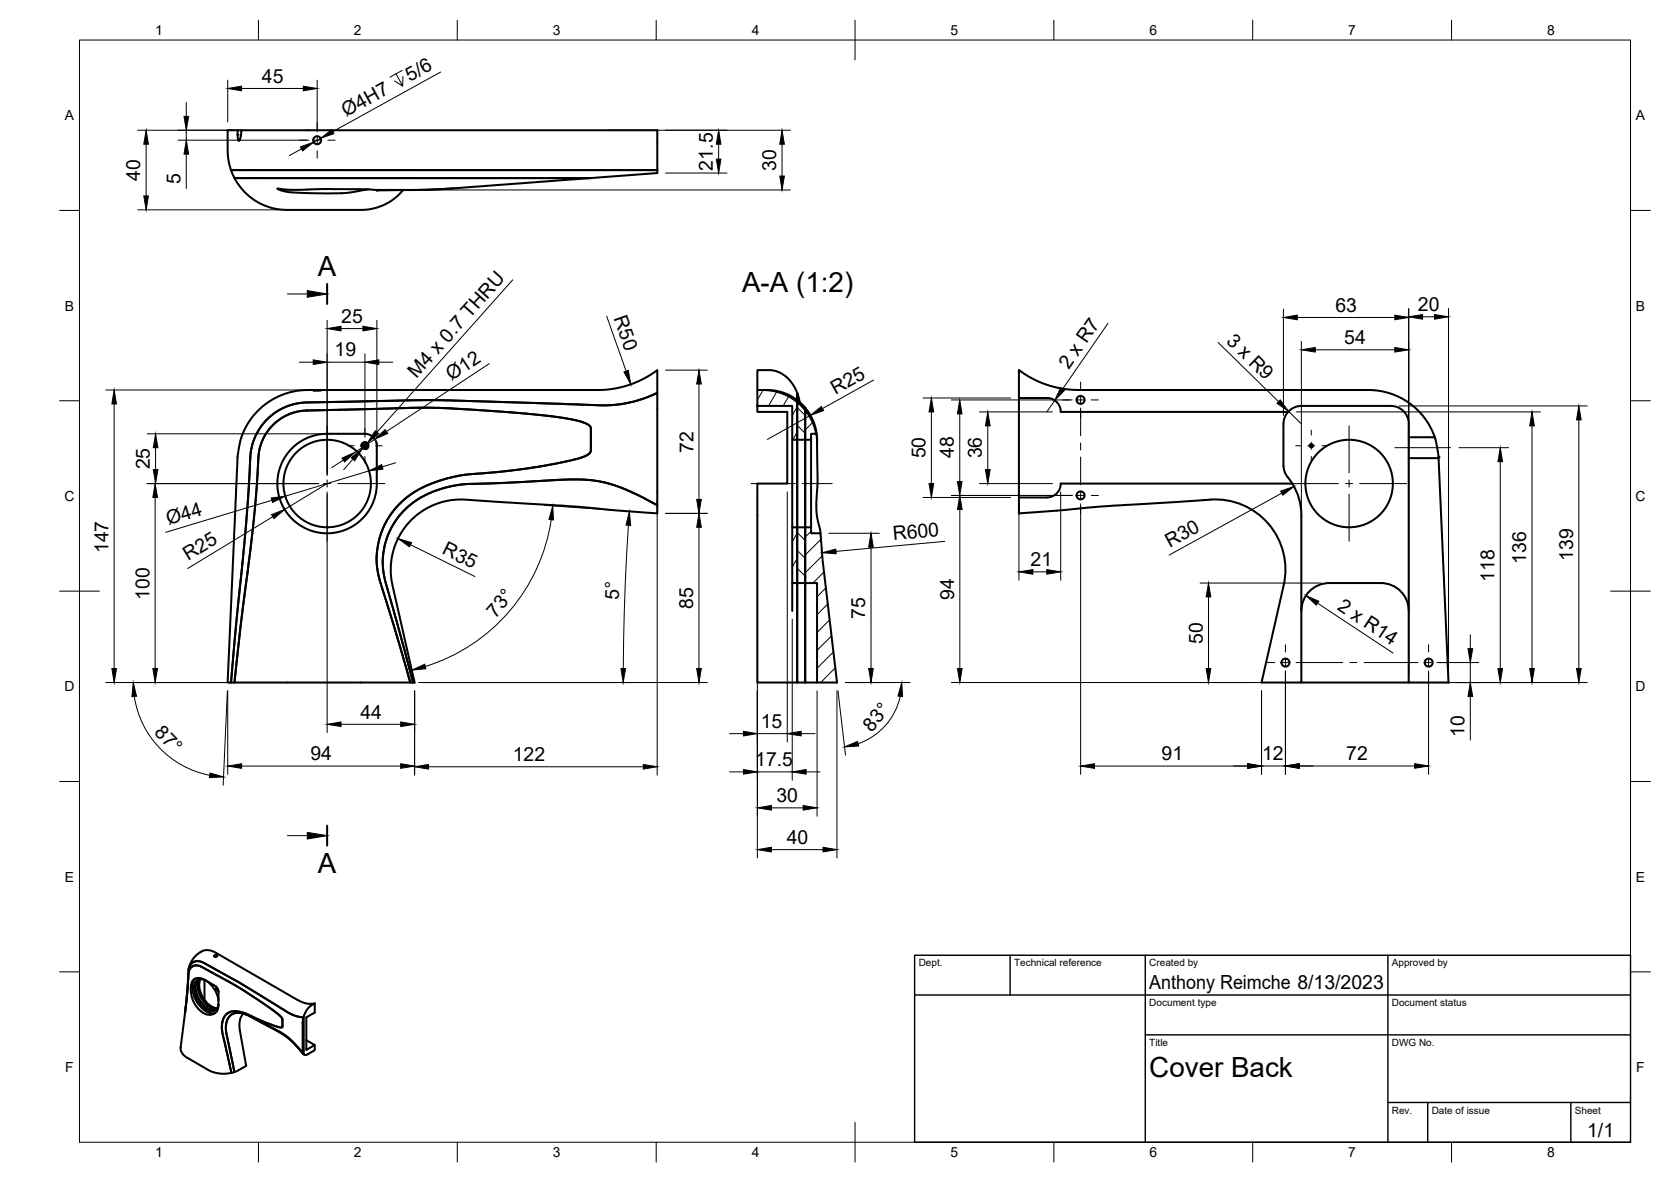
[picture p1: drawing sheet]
<svg xmlns="http://www.w3.org/2000/svg" width="420mm" height="297mm" viewBox="0 0 420 297" stroke-linecap="round" stroke-linejoin="round" font-family="sans-serif">
<!-- layer: Visible -->
<g fill="none" stroke="#000" stroke-width=".51">
<path d="M59.7 32.7h-2.5v5a15 15 0 0 0 .9 5M59.7 32.7h1l-.2 1.6-.4 1.1-.2-.2-.1-.6zM60.7 32.7h104.6v9.9a.67 .67 0 0 1-1 .1h-106.2M58.1 42.7l.5 1.3a1.03 1.03 0 0 0 1.5 .8h17.1M58.1 42.7h107.2v.8l-16.7 1.3h-63M77.2 44.8h8.4M77.2 44.8h-18.3l2.1 2.9 1.8 1.7 1.2 .9 1.6 .9 2.3 .9 3.5 .6 19.7 .1 1.7-.2 2.8-.7 2.2-1.1 2.1-1.5 1.4-1.5M85.6 44.8h63l-38.7 2.8-15.3 .1M92.6 47.6l-5.2 .9-6.1 .1-8.2-.3-2.1-.4-1.3-.5 3.7 .3 9.7-.2 11.5 .2M94.6 47.7l.1 .1M94.7 47.7h.1M94.7 47.7v.2"/>
<path d="M114.1 47.3l-7 .4-12.4 .2M78.7 98.1h2.1zM190.4 98h1.8a13.6 13.6 0 0 1 8.2 3v9.5h-1.2v-8.5h-8.8zM190.4 98v-5h3.6l2 .6 1.9 1.3 1 1.1 1 1.4a6.3 6.3 0 0 1 .5 3.5v.1M191.9 98l2.3 .1 2.5 .5 2.5 1.1 2.1 1.5a2.24 2.24 0 0 1 1.2 1.8M64.7 103.3a17.7 17.7 0 0 1 12.7-5.3h74.6l3.6-.6 3.4-1 3.2-1.4 3.1-2v5a.78 .78 0 0 1-.8 1.1l-3.8 1.4a37 37 0 0 1-14.2 1.2l-37.8-1.2-31 .6a14.7 14.7 0 0 0-14.9 15.6l-.9 14.9-3.8 39.9h-.9l2.5-56.7 1-5a17.8 17.8 0 0 1 4-6.5zM77.2 103.2a12.5 12.5 0 0 0-12.2 11.9l-1.2 15.6-3.3 27-1.6 13.8h44.3l-8-26.8a20.1 20.1 0 0 1 13.9-23.4l3.5-1.1 3.6-.8 13.6-1.3 10.6-1.7 4.4-1 2.3-.7 1.2-.8 .3-.8M77.2 103.2a12.5 12.5 0 0 0-12.2 11.9l-1.2 15.6-3.3 27-1.6 13.8h-.8M85.6 103l-8.4 .2M85.6 103l22.5-.5 18.3 1 10.8 .9 6.1 .9 3.9 1 1 .7 .4 .7M94.7 111.4l-.5-1.2-.9-.7a5.1 5.1 0 0 0-3.4-.5h-4.4a16.7 16.7 0 0 0-8.6 1.2l-2 1.2-1.5 1.3-1.2 1.3-1.3 2.2-.6 1.6-.5 2-.1 2.3 .3 1.8 .7 2.4 .9 1.8 1 1.4 1.6 1.6 1.6 1.1 1.7 .9 1.9 .6 2.3 .3 3.1-.2 1.8-.5 1.8-.9 1.2-.8 1.7-1.5 1.9-2.6 1-2.3 .5-2.2v-11.6M148.6 113.1l-.3 .8-1.2 .8-4.8 1.3-5.5 1.1-7 1-14.6 1.5-4.2 1.1-3.7 1.3-2.1 1-2 1.3-2.3 1.9-1.4 1.5-1.3 1.6-1.3 2.3-1.6 4.1a18.6 18.6 0 0 0 .5 11.1l3.8 12.3 3.6 12.4h.6"/>
<path d="M148.6 107.7v5.4M190.4 102v1.5h7.6v18h-7.6v50h10v-25M199.2 110.5v22M200.4 101l2.1 2v7.5h-2.1zM200.4 101h.1M200.4 110.5v36h-1.2v-14h1.2zM200.4 101v-2.3l.7 2.4M202.5 103l1.5 2.5 .7 1.7 .5 1.8h-1.3v1.5h-1.4zM202.5 103v-.5a12.9 12.9 0 0 1 2.9 8.6M202.5 110.5v22M203.9 110.5v22M205.2 109h.1"/>
<path d="M205.2 109l.2 1.4 .2 9.3-.3 8 .2 2.4 .8 3.9M256.2 100h7a3.5 3.5 0 0 1 3.5 3.5h57.1M322.7 106.5v10.5M322.7 117l.3 1.5 .8 1.4M323.8 119.9l1.1 1.6M323.9 103.5l-.9 1.4-.3 1.6M327.2 102h22.5M327.2 102l-1.8 .4-1.5 1.1M349.7 102a4.5 4.5 0 0 1 4.5 4.5M354.2 106.5v65h10l-2.7-58-.7-3.6h-6.6M354.2 115.1h7.5M360.8 109.9a17.6 17.6 0 0 0-16.7-11.9h-72.9a25 25 0 0 1-15-5v36l21-1.7 27.1-1.7"/>
<path d="M101.4 128.4l2.5-2.1 3.2-2 3.1-1.2 3.6-1 3.7-.5 8.3-.2 17.3-.9 5.5 .2 4.5 .8 5.4 2 6.8 3.4v2.1l-21-1.7-28.9-1.8-2.8 .3-2.4 .7-2.7 1.1-2.2 1.4-3 2.9-2 2.9-1.5 3.8-.5 3.9v2.3l.4 2.3 5.5 24.4h-.4l-7.3-27a18.5 18.5 0 0 1 4.9-16.1zM200.4 132.5h2.1v14h-2.1zM202.5 132.5h1.4v1.5h2.4l.5 6.9 3.7 30.6h-5.1v-25h-2.9zM304.3 125.5a17.6 17.6 0 0 1 18.5 21.6M324.9 121.5a15 15 0 0 1 2.3 8v42h-10l5.6-24.4M324.9 121.5h-58.2a3.5 3.5 0 0 1-3.5 3.5h-7M199.2 146.5v7M200.4 146.5v25h2.1v-25v25h2.9M354.2 153.5a7 7 0 0 0-7-7h-13a7 7 0 0 0-7 7M58.1 171.5l3.8-39.9 1-15.7a14.6 14.6 0 0 1 15.4-14.8l30.4-.6 40.2 1.3a31.1 31.1 0 0 0 16.4-3.1v28.2l-5.5-2.8-3.9-1.6-3.3-1.1-4-.7-6.8-.2-26.6 1.4-3.6 .7-3.8 1.4-2.1 1.1-2.9 2-2.4 2.6-1.6 2.2-1.4 2.9-.7 2.4a18.2 18.2 0 0 0 .3 9.5l6.8 24.8M327.2 171.5h27M54.3 239.4l20.6 11.9"/>
<path d="M54.3 239.4a4.1 4.1 0 0 0-5.3 1l-1 1.5-.6 1.8M46.5 254.6l-1.1 8.7 .1 .8 .3 .6 1 1 6 3.4 1.9 .6 2.2 .1 1.3-.2-2.2-9.8-.2-1.4 .1-1.2a3.3 3.3 0 0 1 4.6-2.9l8.2 3.4 1.9 .5h.4v-.2M47.4 243.7l.4-1.2 .8-.7 .8-.3 1.4 .3 9.3 5.1 12.6 7.7 1.5 .7 1.6 .3a.31 .31 0 0 1 .4 0 .31 .31 0 0 1 0 .4l-.1 8.1 .2 .8v-9.2l1.1-2.3 1.7-1.3v2.4l-2.1 1.2v8.1l2.1-1.2-1.9-1.1M47.4 243.7l-.9 10.9M47.4 243.7l.4-1.2 .8-.7 .8-.3 1.4 .3 9.3 5.1 12.6 7.7 1.9 .8 1.7 .3v9.2l-2.3-2.7-2.5-2.2-8.4-4.5M49.1 245.9a3.7 3.7 0 0 0-.5 3.9 6.9 6.9 0 0 0 4.4 4.8l1.1-.1M49.9 246.2a4.2 4.2 0 0 0 .2 4.9 4.2 4.2 0 0 0 4.2 2.7M50.2 246.1a5.2 5.2 0 0 0 1.4 6.1 3.8 3.8 0 0 0 2.9 1.3M50.4 246.1a5.9 5.9 0 0 0 2.6 6.7l1.6 .5M50.8 243l2.4 1.4M50.8 243l-1-.4h-.9l-.9 .5-.4 .7-1.1 10.8M51.4 246.3v5"/>
<path d="M53.2 244.4l6 3.2 5.7 3.7 4.7 3.3 1 .8 .4 .8M53.9 240.1l.4-.1 .4 .2-.6 .3-.3-.2zM54.9 249l-.1-.5a9 9 0 0 0-3.5-2.4l-1.2-.3a2.22 2.22 0 0 0-2.1 2.8l.4 2.5 1 1.9 1.6 1.5 1.6 .5 1.4-.3 .8-1.1 .1-4.5M54.9 249v.1M54.9 251.4a6.6 6.6 0 0 0-3.9-5.3 1.83 1.83 0 0 0-2.3 2.2 6.4 6.4 0 0 0 4.3 5.8 1.71 1.71 0 0 0 1.9-1.7M60.3 258.9l1.6 9-3 1.5M60.9 254.7l2.1 .7M61.2 254.7l-.8 1.5-.2 1.3 .1 1.4M63 255.4l-1.9-.7-1.2-.2a3.3 3.3 0 0 0-3.1 3.9l.2 1.6 1.9 9.4M63 255.4l.1 .1M63.1 255.5l8.4 4.5 1.8 1.5 3.3 3.6 .6-.1 1.9-1.1v-1.3M63.1 255.5l8.8 5 2.1 1.8 2.3 2.6"/>
<path d="M71 258v.2h-.4l-1.3-.3-3.6-1.4-4-1.8-2.2-.6a3.3 3.3 0 0 0-3.7 3.8l.2 1.9 2.2 9.8 .7-.2M71 256.2v1.8M74.9 251.3l1.9 .8 1.2 .2 1.1-.2M77 261.4l.2 .1"/>
<circle cx="79.7" cy="35.2" r="1"/>
<circle cx="91.7" cy="112" r=".41"/>
<circle cx="91.7" cy="112" r=".84"/>
<circle cx="271.7" cy="100.5" r="1.01"/>
<circle cx="329.7" cy="112" r=".41"/>
<circle cx="82.3" cy="121.5" r="11"/>
<circle cx="271.7" cy="124.5" r="1.01"/>
<circle cx="339.2" cy="121.5" r="11"/>
<circle cx="323.2" cy="166.5" r="1.01"/>
<circle cx="359.2" cy="166.5" r="1.01"/>
<circle cx="54.5" cy="248.6" r=".25"/>
</g>
<!-- layer: Visible Narrow -->
<path d="M90.7 112.2a1.03 1.03 0 0 1 .9-1.2 1.03 1.03 0 0 1 1.2 .8 1.03 1.03 0 0 1-.9 1.2" fill="none" stroke="#000" stroke-width=".25"/>
<!-- layer: Visible -->
<g fill="#000">
<circle cx="59.7" cy="33.9" r=".25"/>
<circle cx="361.7" cy="114.9" r=".25"/>
</g>
<!-- layer: BORDER -->
<g fill="none" stroke="#000" stroke-width=".25">
<path d="M20 10.1h390v276.9h-390zM65 5.1v5M115 5.1v5M165 5.1v5M215 5.1v10M265 5.1v5M315 5.1v5M365 5.1v5M15 52.9h5M410 52.9h5M15 100.7h5M410 100.7h5"/>
<path d="M15 148.6h10M405 148.6h10M15 196.4h5M410 196.4h5M15 244.2h5M410 244.2h5M65 287v5M115 287v5M165 287v5M215 282.1v9.9M265 287v5M315 287v5"/>
<path d="M365 287v5"/>
</g>
<!-- layer: TITLEBLOCK -->
<path d="M230 240.1h180v46.9h-180zM230 250h180M254 240.1v9.9M288 240.1v46.9M349 240.1v46.9M288 260.1h122M349 277.1h61M359 277.1v9.9M395 277.1v9.9" fill="none" stroke="#000" stroke-width=".36"/>
<!-- layer: Smart Centers -->
<g fill="none" stroke="#000" stroke-width=".25">
<path d="M75.2 35.2h1.9M78.9 35.2h1.7M79.8 30.7v1.9M79.8 34.3v1.8M79.8 37.9v1.8M82.4 35.2h1.9M271.7 96v1.8M271.7 99.6v1.8M82.3 107v11.8M87.4 112h1.7M90.9 112h1.7M91.8 107.7v1.6"/>
<path d="M91.8 111.1v1.8M91.8 114.7v1.6M94.4 112h1.7M267.2 100.5h1.8M270.8 100.5h1.8M271.7 102.6v6.9M271.7 111.3v1.8M271.7 114.9v6.9M274.4 100.5h1.8M325.8 112h1.2M328.8 112h1.8M329.7 108.1v1.2"/>
<path d="M329.7 111.1v1.8M329.7 114.7v1.2M332.4 112h1.2M339.2 107v11.8M350.7 112.5h14M67.8 121.5h11.8M81.4 121.5h1.7M82.3 120.6v1.8M82.3 124.2v11.8M84.9 121.5h11.9M188.8 121.5h7.6M198.2 121.5h1.7"/>
<path d="M201.7 121.5h7.6M267.2 124.5h1.8M270.8 124.5h1.8M271.7 123.6v1.8M271.7 127.2v1.8M274.4 124.5h1.8M324.7 121.5h11.8M338.3 121.5h1.8M339.2 120.6v1.8M339.2 124.2v11.8M341.9 121.5h11.8M318.7 166.5h1.8"/>
<path d="M322.3 166.5h1.8M323.2 162v1.8M323.2 165.6v1.8M323.2 169.2v1.8M325.9 166.5h11.7M339.4 166.5h1.8M343 166.5h13.5M358.3 166.5h1.8M359.2 162v1.8M359.2 165.6v1.8M359.2 169.2v1.8M361.9 166.5h1.8"/>
</g>
<!-- layer: FD_Dimensions -->
<g fill="none" stroke="#000" stroke-width=".25">
<path d="M99.6 18.5l1.7 3.1-2.1-1.3M101.1 17.7l-3.1 1.7M101.3 19.2v2.4M110.8 18.1l-27.1 15M34.6 32.7h24M36.7 36.2v13M44.7 35.2h33M46.8 25.7v3.5M46.8 32.7v2.5M46.8 38.7v8.7M57.3 20.1v10.5M60.7 22.2h15.6"/>
<path d="M75.8 37.4l-3.1 1.7M79.8 20.1v13M80.6 34.8l-1.7 .9M152.4 32.7h46.3M180.7 36.2v3.8M196.6 36.2v8M34.6 52.7h35.5M105 47.7h93.7M167.3 43.5h15.5M128.9 70.3l-34.1 38.3M152.5 79.5l4.9 13.8M322.7 77.7v26.7"/>
<path d="M326.2 79.8h24.5M354.2 77.5v91.9M357.7 79.6h3M364.2 77.5v91.9M26.6 98h57.1M75.2 91h3.6M82.3 80.5v38.9M82.3 91h9.5M85.7 82.6h5.5M91.8 88.9v21M94.8 80.5v29.4M95.2 91h3.6"/>
<path d="M123 91.4l-25.8 17M167.3 93h10.6M175.7 96.5v29M219.6 95.5l-12.8 7.2M278.6 81.2l-11.4 16.6M306.3 86l15.2 14.9M327.2 85.8v83.6M330.7 87.9h20M28.7 101.5v66.5M37 109h46.6M39.1 112.5v5.5M86.3 115.6l-2.9 1.9"/>
<path d="M88.8 115.4l-2.4 2.6M92.4 111.2l-1.3 1.6M92.8 118.3l-21.1 6.4M94.3 110.4l-5 3.3M99.5 116.3l-3.4 1M203.8 104.4l-10.9 6M232.1 100h22M234.2 103.5v18M239.2 100.5h30.4M241.3 104v17M246.3 103.5h18.3M248.4 107v11"/>
<path d="M265.2 100.6l-2 2.9M324 103.4l3.2 3.1M325.9 103.5h61.4M351.8 102h47.3M366.8 112.5h12.5M377.2 116v52M385.2 107v61M397 105.5v62.5M36.9 121.5h43.3M39 125v43M68.4 125.7l-26.7 8.1M68.6 129.8l-21.4 13.1"/>
<path d="M82.3 123.6v60.5M82.3 121.5l-10.7 6.5M103.2 136.9l16.2 8M136.9 127l16.9 1.2M138.6 130.6a45.7 45.7 0 0 1-31.7 36.9M158 132l-.8 14.4-.5 21.6M165.2 125.7v69.1M167.3 129h10.6M175.7 132.5v35.5M190.4 123.6v92M198 123.6v62.9M208.4 134h12.7"/>
<path d="M219 137.5v30.5M232.1 125h22M237.6 136l-27.4 2.6M239.2 124.5h30.4M241.3 128v40M246.3 121.5h18.3M256.2 127.1v18.7M266.7 123.6v22.2M271.7 126.6v68M322.3 123.9l-28.3 15.6M199.2 155.6v40.5M259.7 143.7h3.5"/>
<path d="M301.8 146.5h30.3M303.9 150v18M331.3 151.6l19 12.5M369.7 159.5v3.5M26.6 171.5h62.1M33.8 175a23.8 23.8 0 0 0 18.9 19.8M57.2 173.6l-1.1 23.7M57.3 173.6v21M104.2 173.6v21.2M105.3 171.5h72.6M205.4 173.6v31.5M210.4 173.6v42"/>
<path d="M210.7 173.6l1.9 16.2M212.6 171.5h16.2M226.4 175a16.3 16.3 0 0 1-10.6 11.9M239.2 171.5h85.9M317.2 173.6v21M323.2 168.6v26M356.3 171.5h42.8M359.2 168.6v26M361.3 166.5h10.5M369.7 166.5v5M369.7 175v11M60.7 192.5h40.1"/>
<path d="M85.7 182h15.1M107.8 192.7h54M183.5 184.4h3.4M183.5 194h3.4M190.4 184.4h7.6M190.4 194h8.8M201.4 184.4h3.6M202.7 194h3.5M275.2 192.5h38.5M310.2 192.5h3.5M317.2 192.5h6M326.7 192.5h29"/>
<path d="M194 203h8M194 213.5h12.9"/>
</g>
<g fill="#000" stroke="#000" stroke-width=".25">
<path d="M36.7 32.7l.6 3.5h-1.1zM46.3 29.2h1.1l-.6 3.5zM46.8 35.2l.6 3.5h-1.1zM57.3 22.2l3.4-.5v1.1zM75.5 36.9l3.4-1.2-2.8 2.2zM76.3 21.7l3.5 .5-3.5 .6zM80.6 34.8l2.8-2.2 .6 1zM180.1 40h1.2l-.6 3.5zM180.7 32.7l.6 3.5h-1.2zM196.6 32.7l.6 3.5h-1.1zM36.2 49.2h1.1l-.6 3.5zM196.1 44.2h1.1l-.6 3.5z"/>
<path d="M322.7 79.8l3.5-.6v1.2zM350.7 79.2l3.5 .6-3.5 .6zM354.2 79.6l3.5-.6v1.2zM360.7 79l3.5 .6-3.5 .6zM78.8 90.4l3.5 .6-3.5 .6zM82.3 82.6l3.4-.6v1.1zM91.2 82l3.6 .6-3.6 .5zM91.8 91l3.4-.6v1.2zM156.9 93.5l1.1-.4 .6 3.5zM175.7 93l.6 3.5h-1.1zM266.7 97.4l1 .7-2.5 2.5zM327.2 87.9l3.5-.6v1.2z"/>
<path d="M350.7 87.3l3.5 .6-3.5 .6zM28.7 98l.6 3.5h-1.2zM39.1 109l.6 3.5h-1.2zM38.5 118h1.2l-.6 3.5zM86 115.1l3.3-1.4-2.6 2.4zM88.3 115l2.8-2.2-1.9 3zM94.3 108.3l.9 .7-2.8 2.2zM92.8 118.3l3.2-1.5 .3 1.1zM94.3 110.4l2.6-2.4 .6 .9zM203.8 104.4l2.7-2.2 .6 1zM234.2 100l.6 3.5h-1.2zM241.3 100.5l.6 3.5h-1.2z"/>
<path d="M247.8 118h1.2l-.6 3.5zM248.4 103.5l.6 3.5h-1.2zM321.1 101.3l.8-.8 2.1 2.9zM377.2 112.5l.6 3.5h-1.2zM385.2 103.5l.6 3.5h-1.2zM397 102l.6 3.5h-1.2zM39 121.5l.6 3.5h-1.2zM68.2 125.1l3.5-.4-3.2 1.6zM68.3 129.3l3.3-1.3-2.7 2.3zM100.1 135.3l3.4 1.1-.5 1zM139 127.1l.2 3.6-1.2-.2zM158.2 128.5l.4 3.5h-1.2z"/>
<path d="M175.2 125.5h1.1l-.6 3.5zM175.7 129l.6 3.5h-1.1zM206.7 138.9l3.4-.9 .1 1.2zM219 134l.6 3.5h-1.2zM233.6 121.5h1.2l-.6 3.5zM240.7 121h1.2l-.6 3.5zM241.3 124.5l.6 3.5h-1.2zM322 123.4l3.4-1.2-2.8 2.2zM256.2 143.7l3.5-.6v1.2zM263.2 143.1l3.5 .6-3.5 .6zM303.9 146.5l.5 3.5h-1.1zM328.4 149.7l3.2 1.4-.6 1z"/>
<path d="M28.1 168h1.2l-.6 3.5zM33.5 171.5l.8 3.5-1.1 .1zM38.4 168h1.2l-.6 3.5zM103.5 168.4l3.3-1.5 .3 1.1zM156.1 168h1.2l-.6 3.5zM175.2 168h1.1l-.6 3.5zM218.4 168h1.2l-.6 3.5zM226.7 171.5l.2 3.6-1.1-.2zM240.7 168h1.2l-.6 3.5zM303.3 168h1.1l-.5 3.5zM369.1 163h1.2l-.6 3.5zM369.7 171.5l.6 3.5h-1.2z"/>
<path d="M376.6 168h1.2l-.6 3.5zM384.6 168h1.2l-.6 3.5zM396.4 168h1.2l-.6 3.5zM52.8 194.3l3.4 .9-3.5 .2zM57.3 192.5l3.4-.6v1.2zM82.3 182l3.4-.6v1.2zM100.8 181.4l3.4 .6-3.4 .6zM100.8 191.9l3.4 .6-3.4 .6zM104.2 192.7l3.6-.6v1.2zM161.8 192.1l3.4 .6-3.4 .6zM186.9 183.8l3.5 .6-3.5 .5zM186.9 193.4l3.5 .6-3.5 .5z"/>
<path d="M198 184.4l3.4-.6v1.1zM199.2 194l3.5-.6v1.1zM212.3 187.7l3.3-1.4 .3 1.2zM271.7 192.5l3.5-.6v1.2zM313.7 191.9l3.5 .6-3.5 .6zM323.2 192.5l3.5-.6v1.2zM355.7 191.9l3.5 .6-3.5 .6zM190.4 203l3.6-.6v1.2zM190.4 213.5l3.6-.6v1.2zM202 202.4l3.4 .6-3.4 .6zM206.9 212.9l3.5 .6-3.5 .6z"/>
</g>
<!-- layer: Hatching -->
<g fill="none" stroke="#000" stroke-width=".25">
<path d="M191.9 98l-1.5 2.5M195.3 98.5l-2 3.5M198.3 99.6l-1.4 2.4M200.4 106.9l2 2M200.4 102.4l2 2M200.4 102.2l-1.2 2.2M200.4 108.6l-1.1 1.9M202.7 103.3l-.3 .3M204.3 106.2l-1.9 1.9M200.4 138.3l2 2M200.4 133.8l2 2M200.4 134l-1.2 2.2"/>
<path d="M203.9 133.5l-1.5 1.5M206.4 135.5l-4 4M206.7 139.7l-4.3 4.3M200.4 142.8l2 2M200.4 140.3l-1.2 2.2M207.2 143.7l-2.8 2.8M207.6 147.8l-2.2 2.2M208.1 151.8l-2.7 2.7M208.6 155.8l-3.2 3.1M209.1 159.8l-3.7 3.6M209.5 163.8l-4.1 4.1M210 167.8l-3.6 3.7"/>
</g>
<!-- layer: Section Lines -->
<path d="M82.3 71.4v5M82.3 207.5v5" fill="none" stroke="#000" stroke-width=".51"/>
<path d="M72.3 73.9h5M72.3 210h5" fill="none" stroke="#000" stroke-width=".25"/>
<path d="M77.3 73l5 .9-5 .8zM77.3 209.2l5 .8-5 .8z" fill="#000" stroke="#000" stroke-width=".25"/>
<g font-size="7">
<text x="79.9" y="69.4">A</text>
<text x="186.6" y="73.3">A-A (1:2)</text>
<text x="79.9" y="219.5">A</text>
<text x="289" y="270.6">Cover Back</text>
</g>
<g font-size="4.9">
<text x="65.8" y="20.8">45</text>
<text x="103.1" y="20.6" transform="rotate(-29 103.1 20.6)">5/6</text>
<text x="87.1" y="29.4" transform="rotate(-29 87.1 29.4)">Ø4H7</text>
<text x="35.3" y="45.4" transform="rotate(-90 35.3 45.4)">40</text>
<text x="45.4" y="46.2" transform="rotate(-90 45.4 46.2)">5</text>
<text x="179.2" y="42.8" transform="rotate(-90 179.2 42.8)">21.5</text>
<text x="195.2" y="42.9" transform="rotate(-90 195.2 42.9)">30</text>
<text x="85.8" y="81.1">25</text>
<text x="154.3" y="79.9" transform="rotate(71 154.3 79.9)">R50</text>
<text x="335.8" y="78.3">63</text>
<text x="356.5" y="78.2">20</text>
<text x="84.1" y="89.6">19</text>
<text x="308.1" y="85.8" transform="rotate(44 308.1 85.8)">3 x R9</text>
<text x="338" y="86.5">54</text>
<text x="104.8" y="95.3" transform="rotate(-48 104.8 95.3)">M4 x 0.7 THRU</text>
<text x="113.5" y="95.8" transform="rotate(-33 113.5 95.8)">Ø12</text>
<text x="268.7" y="93.1" transform="rotate(-55 268.7 93.1)">2 x R7</text>
<text x="210.1" y="99.2" transform="rotate(-29 210.1 99.2)">R25</text>
<text x="174.3" y="113.7" transform="rotate(-90 174.3 113.7)">72</text>
<text x="37.7" y="117.9" transform="rotate(-90 37.7 117.9)">25</text>
<text x="232.7" y="115.2" transform="rotate(-90 232.7 115.2)">50</text>
<text x="239.9" y="115.2" transform="rotate(-90 239.9 115.2)">48</text>
<text x="246.9" y="115.2" transform="rotate(-90 246.9 115.2)">36</text>
<text x="42.4" y="132" transform="rotate(-17 42.4 132)">Ø44</text>
<text x="224.6" y="135.8" transform="rotate(-5 224.6 135.8)">R600</text>
<text x="294.2" y="137.7" transform="rotate(-29 294.2 137.7)">R30</text>
<text x="27.3" y="139" transform="rotate(-90 27.3 139)">147</text>
<text x="47.3" y="141.1" transform="rotate(-31 47.3 141.1)">R25</text>
<text x="111" y="139.1" transform="rotate(26 111 139.1)">R35</text>
<text x="259.1" y="142.3">21</text>
<text x="383.8" y="141.7" transform="rotate(-90 383.8 141.7)">136</text>
<text x="395.5" y="141" transform="rotate(-90 395.5 141)">139</text>
<text x="375.8" y="146.2" transform="rotate(-90 375.8 146.2)">118</text>
<text x="37.5" y="150.7" transform="rotate(-90 37.5 150.7)">100</text>
<text x="124.6" y="155.4" transform="rotate(-49 124.6 155.4)">73°</text>
<text x="155.6" y="150.8" transform="rotate(-88 155.6 150.8)">5°</text>
<text x="174.3" y="153" transform="rotate(-90 174.3 153)">85</text>
<text x="217.6" y="155.5" transform="rotate(-90 217.6 155.5)">75</text>
<text x="239.9" y="150.7" transform="rotate(-90 239.9 150.7)">94</text>
<text x="336" y="153" transform="rotate(33 336 153)">2 x R14</text>
<text x="302.4" y="161.7" transform="rotate(-90 302.4 161.7)">50</text>
<text x="38.6" y="184.3" transform="rotate(46 38.6 184.3)">87°</text>
<text x="90.6" y="180.6">44</text>
<text x="191.3" y="182.9">15</text>
<text x="219.1" y="184.1" transform="rotate(-48 219.1 184.1)">83°</text>
<text x="368.2" y="185.1" transform="rotate(-90 368.2 185.1)">10</text>
<text x="78.1" y="191.1">94</text>
<text x="128.9" y="191.3">122</text>
<text x="292.1" y="191.1">91</text>
<text x="317.4" y="191.1">12</text>
<text x="338.5" y="191.1">72</text>
<text x="189.9" y="192.5">17.5</text>
<text x="195.2" y="201.6">30</text>
<text x="197.8" y="212.1">40</text>
<text x="289" y="248.5">Anthony Reimche 8/13/2023</text>
<text x="399.1" y="285.7">1/1</text>
</g>
<g font-size="3.5">
<text x="39" y="8.8">1</text>
<text x="89" y="8.8">2</text>
<text x="139" y="8.8">3</text>
<text x="189" y="8.8">4</text>
<text x="239" y="8.8">5</text>
<text x="289" y="8.8">6</text>
<text x="339" y="8.8">7</text>
<text x="389" y="8.8">8</text>
<text x="16.3" y="30.2">A</text>
<text x="411.3" y="30.2">A</text>
<text x="16.3" y="78">B</text>
<text x="411.3" y="78">B</text>
<text x="16.2" y="125.9">C</text>
<text x="411.2" y="125.9">C</text>
<text x="16.2" y="173.7">D</text>
<text x="411.2" y="173.7">D</text>
<text x="16.3" y="221.6">E</text>
<text x="411.3" y="221.6">E</text>
<text x="16.4" y="269.4">F</text>
<text x="411.4" y="269.4">F</text>
<text x="39" y="290.8">1</text>
<text x="89" y="290.8">2</text>
<text x="139" y="290.8">3</text>
<text x="189" y="290.8">4</text>
<text x="239" y="290.8">5</text>
<text x="289" y="290.8">6</text>
<text x="339" y="290.8">7</text>
<text x="389" y="290.8">8</text>
</g>
<g font-size="2.5">
<text x="231" y="242.9">Dept.</text>
<text x="255" y="242.9">Technical reference</text>
<text x="289" y="242.9">Created by</text>
<text x="350" y="242.9">Approved by</text>
<text x="289" y="252.8">Document type</text>
<text x="350" y="252.8">Document status</text>
<text x="289" y="262.9">Title</text>
<text x="350" y="262.9">DWG No.</text>
<text x="350" y="279.9">Rev.</text>
<text x="360" y="279.9">Date of issue</text>
<text x="396" y="279.9">Sheet</text>
</g>
</svg>
